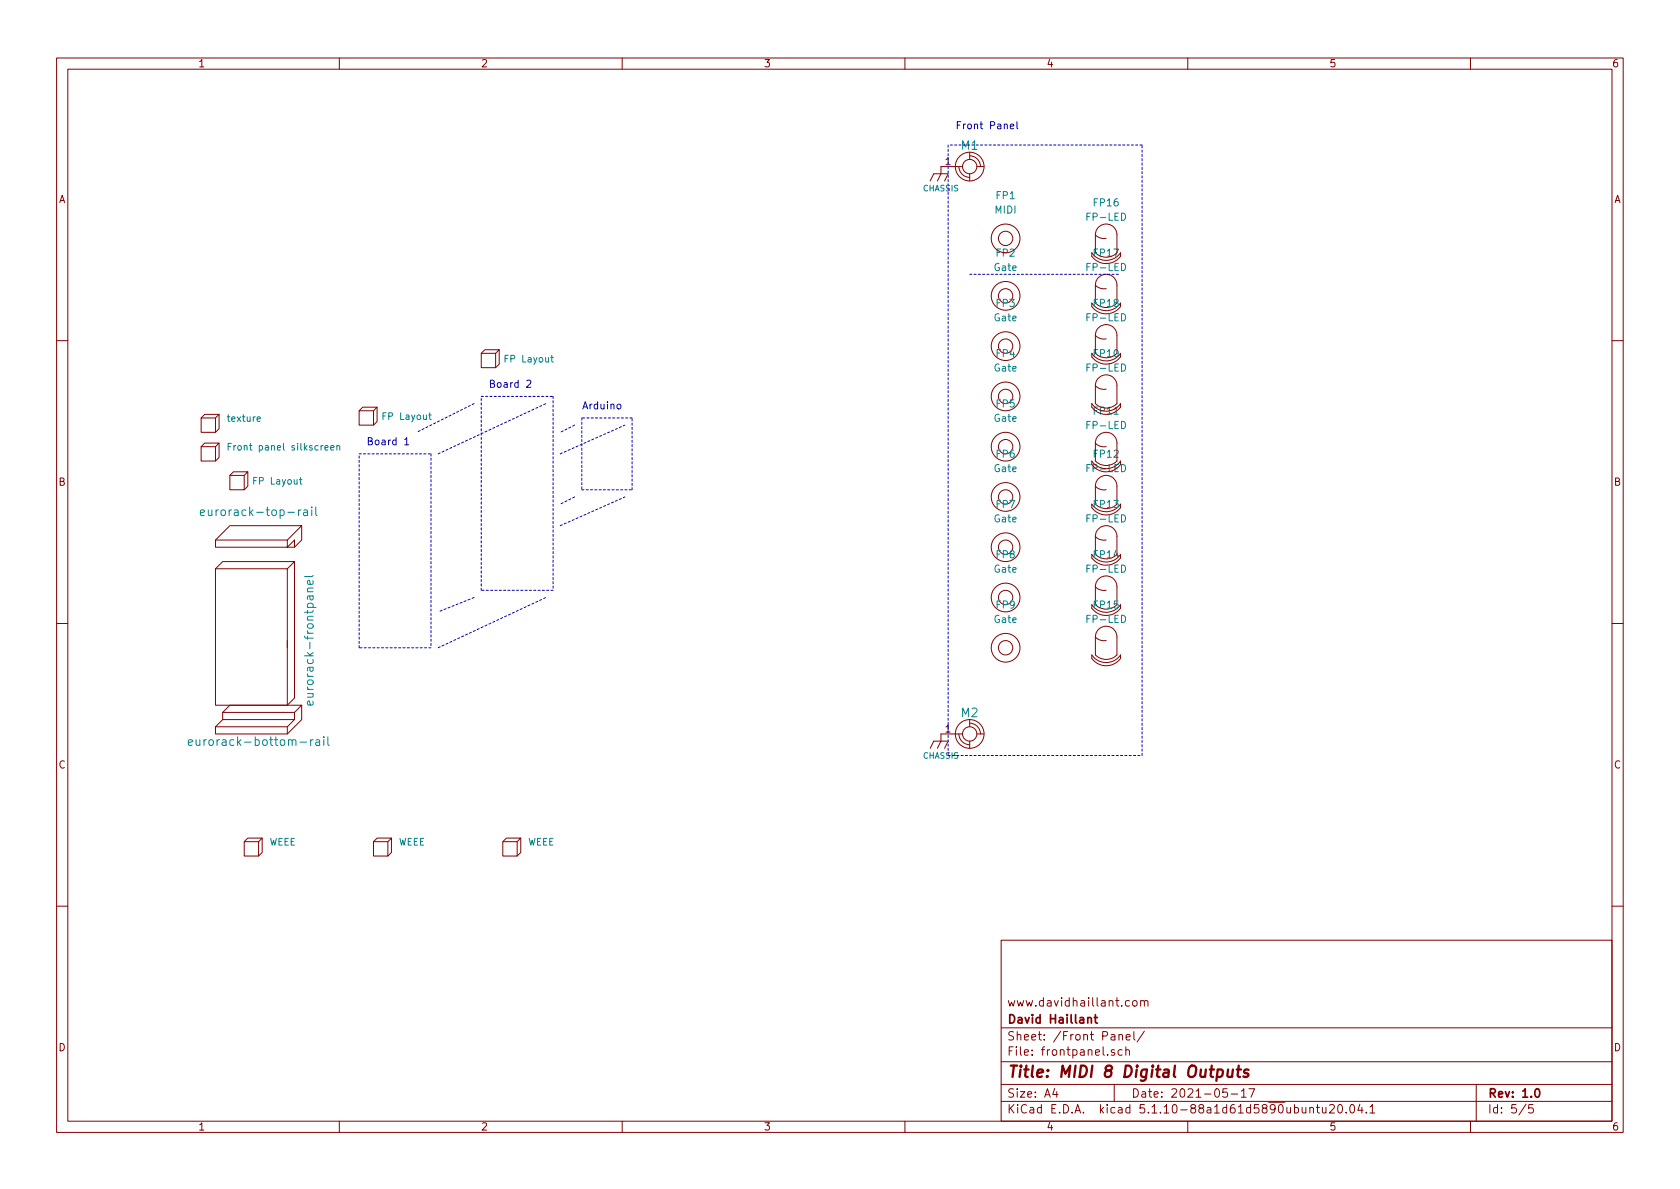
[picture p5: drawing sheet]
<svg xmlns="http://www.w3.org/2000/svg" width="297mm" height="210mm" viewBox="0 0 297 210" stroke-linecap="round" stroke-linejoin="round" font-family="sans-serif">
<g fill="none" stroke="#840000" stroke-width=".18">
<path d="M10 10.3h277v189.9h-277zM12 12.2h273v186.1h-273zM60 10.3v1.9M110 10.3v1.9M160 10.3v1.9M210 10.3v1.9M260 10.3v1.9M164.5 32l.6-1.3h2.5l-.6 1.3M169.5 29.5a1.91 1.91 0 0 0 1.9 1.9M170.2 29.5h-3.8v1.2l-.7 1.3M171.4 27.6a1.91 1.91 0 0 1 2 1.9M171.4 26.9v1.3"/>
<path d="M171.4 30.7v1.3M172.7 29.5h1.3M193 54.2a3.2 3.2 0 0 0 5.1 0M193 53.6a3.1 3.1 0 0 0 5.1 0M193 45.3a3.2 3.2 0 0 0 5.1 0M193 44.7a3.1 3.1 0 0 0 5.1 0M193.7 50.4l.9 .6h1M193.7 59.3l.9 .6h1M193.7 41.5l.9 .6h1M194.1 49.2a1.9 1.9 0 0 1 2.1-.6 1.9 1.9 0 0 1 1.3 1.8v3.2a2.7 2.7 0 0 1-3.8 0v-3.3l.1-.5zM194.1 58.1a1.9 1.9 0 0 1 2.1-.6 1.9 1.9 0 0 1 1.3 1.8v3.2a2.7 2.7 0 0 1-3.8 0v-3.3l.1-.6zM194.1 40.3a1.9 1.9 0 0 1 2.1-.6 1.9 1.9 0 0 1 1.3 1.8v3.2a2.7 2.7 0 0 1-3.8 0v-3.3l.1-.5z"/>
<path d="M10 60.2h2M35.6 73.9h2.5v2.5h-2.5zM35.6 79h2.5v2.5h-2.5zM35.6 73.9l.6-.6h2.5l-.6 .6M35.6 79l.6-.6h2.5l-.6 .6M38.7 73.3v2.5l-.6 .6M38.7 78.4v2.5l-.6 .6M63.5 72.6h2.5v2.6h-2.5zM63.5 72.6l.6-.6h2.6l-.7 .6M66.7 72v2.5l-.7 .7M85.1 62.5h2.5v2.5h-2.5zM85.1 62.5l.6-.7h2.6l-.7 .7"/>
<path d="M88.3 61.8v2.6l-.7 .6M193 71.4a3.1 3.1 0 0 0 5.1 0v.6a3.2 3.2 0 0 1-5.1 0zM193 63.1a3.2 3.2 0 0 0 5.1 0M193 62.5a3.1 3.1 0 0 0 5.1 0M193.7 78.4l.9 .5 1 .1M193.7 68.2l.9 .6h1M194.1 77.1a1.9 1.9 0 0 1 2.1-.6 1.9 1.9 0 0 1 1.3 1.9v3.1a2.7 2.7 0 0 1-3.8 0v-3.3l.1-.5zM194.1 67a1.9 1.9 0 0 1 2.1-.6 1.9 1.9 0 0 1 1.3 1.8v3.2a2.7 2.7 0 0 1-3.8 0v-3.4l.1-.5zM285 60.2h2M38.1 95.5l2.5-2.5h12.7l-2.5 2.5M40.6 84.1h2.6v2.5h-2.6zM40.6 84.1l.7-.7h2.5l-.6 .7"/>
<path d="M43.8 83.4v2.6l-.6 .6M52.1 99.3v24.1l-1.3 1.3M53.3 93v2.5l-1.2 1.3h-14v-1.3h12.7v1.3l1.3-1.3v1.3M193 89.8a3.2 3.2 0 0 0 5.1 0M193 89.1a3.1 3.1 0 0 0 5.1 0M193 81.5a3.1 3.1 0 0 0 5.1 0v.7a3.2 3.2 0 0 1-5.1 0zM193 98.7a3.2 3.2 0 0 0 5.1 0M193 98a3.1 3.1 0 0 0 5.1 0M193.7 86l.9 .5 1 .1M193.7 94.9l.9 .5 1 .1M194.1 84.8a1.9 1.9 0 0 1 2.1-.6 1.9 1.9 0 0 1 1.3 1.8v3.1a2.7 2.7 0 0 1-3.8 0v-3.3l.1-.5zM194.2 93.5a1.89 1.89 0 0 1 2.1-.4 1.89 1.89 0 0 1 1.2 1.8v3.1a2.7 2.7 0 0 1-3.8 0v-3.3l.1-.5z"/>
<path d="M10 110.3h2M38.1 100.6h12.7v24.1h-12.7zM38.1 100.6l1.3-1.3h12.7l-1.3 1.3M50.8 113.3v1.2M193 107.6a3.2 3.2 0 0 0 5.1 0M193 106.9a3.1 3.1 0 0 0 5.1 0M193 115.8a3.1 3.1 0 0 0 5.1 0v.7a3.2 3.2 0 0 1-5.1 0zM193.7 103.8l.9 .5 1 .1M193.7 112.6l.9 .6 1 .1M194.1 102.5a1.9 1.9 0 0 1 2.1-.6 1.9 1.9 0 0 1 1.3 1.9v3.1a2.7 2.7 0 0 1-3.8 0v-3.3l.1-.5zM194.1 111.4a1.9 1.9 0 0 1 2.1-.6 1.9 1.9 0 0 1 1.3 1.8v3.2a2.7 2.7 0 0 1-3.8 0v-3.3l.1-.5zM285 110.3h2"/>
<path d="M39.4 126l1.2-1.3h12.7l-1.2 1.3M39.4 127.2h12.7M39.4 126h12.7M50.8 128.5v1.3M52.1 126v1.2l-1.3 1.3h-12.7M53.3 124.7v2.5l-2.5 2.6h-12.7v-1.3l1.3-1.3v-1.2M164.5 132.3l.6-1.2h2.5l-.6 1.2M169.5 129.8a1.91 1.91 0 0 0 1.9 1.9M170.2 129.8h-3.8v1.3l-.7 1.2M171.4 127.9a1.91 1.91 0 0 1 2 1.9M171.4 127.2v1.3M171.4 131.1v1.2"/>
<path d="M172.7 129.8h1.3M43.2 148.8h2.5v2.6h-2.5zM43.2 148.8l.6-.6h2.6l-.7 .6M46.4 148.2v2.5l-.7 .7M66 148.8h2.6v2.6h-2.6zM66 148.8l.7-.6h2.5l-.6 .6M69.2 148.2v2.5l-.6 .7M88.9 148.8h2.5v2.6h-2.5zM88.9 148.8l.6-.6h2.6l-.7 .6M92.1 148.2v2.5l-.7 .7M10 160.2h2M177 166.3h108v32h-108z"/>
<path d="M200.3 177.1l.3-.2 .4 .2v.5l-.1 .2-.3 .1-.3-.1zM201.7 177.1l.1-.1a.37 .37 0 0 1 .5 .1v.8M201.7 176.9v1M202.3 177.1l.2-.2 .4 .1 .1 .9M285 160.2h2M60 198.3v1.9M110 198.3v1.9M160 198.3v1.9M177 194.8h108M177 191.8h108M177 187.8h108M177 181.8h108"/>
<path d="M186.5 192.5l-.4 1h1M186.8 193v1M197 191.8v3M197.1 185.7a.37 .37 0 0 0-.6 .1v.2l.6 .2v.1l-.2 .3-.4-.1M197.8 183.1l.2-.2 .4 .1 .1 .9M197.8 182.9v1M198.4 185.7l-.4-.1-.3 .3 .1 .6 .2 .1 .4-.1M199.1 185.7a.37 .37 0 0 1 .6 .1v.8M199.1 185.1v1.5M199.1 183.4l.7-.1v-.3l-.5-.1-.2 .2 .1 .7h.6M200.5 182.4v1.3l.2 .2M202.3 182.3l-1.3 2"/>
<path d="M210 198.3v1.9M217 192.5h-.7l-.1 .7 .2-.1 .5 .1 .1 .2v.5l-.2 .1-.6-.1M217.7 193.5h1.1M219.5 193l.4-.5v1.5M219.5 194h.8M220.8 192.5h1l-.6 1.5M231.6 196l.2-.2 .4 .1v.9M231.6 195.8v1M232.7 195.8h.6M232.9 195.3v1.3l.4 .2M233.8 195.8l.1 .9 .3 .1 .2-.1M234.4 195.8v1"/>
<path d="M235.1 195.5l.2-.2h.4l.2 .5-.9 1h.9M236.7 195.4l.3-.1a.94 .94 0 0 1 0 1.5h-.1a1 1 0 0 1-.2-1.4zM238 196.7v.1M238.8 195.5l.3-.2a.94 .94 0 0 1 0 1.5 .82 .82 0 0 1-.3-1.3zM240.4 195.2l-.3 1.1h.9M240.8 195.8v1M241.6 196.7v.1M242.2 195.8l.4-.5v1.5M242.2 196.8h.9M260 198.3v1.9M261 191.8v6.5M269.8 195.2l-1.2 2"/>
<path d="M271 195.3h-.7v.7l.2-.1 .5 .1 .1 .2-.1 .5-.2 .1-.5-.1"/>
<circle cx="171.4" cy="29.5" r="2.54"/>
<circle cx="171.4" cy="29.5" r="1.27"/>
<circle cx="177.8" cy="42.2" r="2.54"/>
<circle cx="177.8" cy="52.3" r="2.54"/>
<circle cx="177.8" cy="52.3" r="1.27"/>
<circle cx="177.8" cy="42.2" r="1.27"/>
<circle cx="177.8" cy="61.2" r="2.54"/>
<circle cx="177.8" cy="70.1" r="2.54"/>
<circle cx="177.8" cy="79" r="2.54"/>
<circle cx="177.8" cy="61.2" r="1.27"/>
<circle cx="177.8" cy="79" r="1.27"/>
<circle cx="177.8" cy="70.1" r="1.27"/>
<circle cx="177.8" cy="87.9" r="2.54"/>
<circle cx="177.8" cy="96.8" r="2.54"/>
<circle cx="177.8" cy="87.9" r="1.27"/>
<circle cx="177.8" cy="96.8" r="1.27"/>
<circle cx="177.8" cy="105.7" r="2.54"/>
<circle cx="177.8" cy="114.5" r="2.54"/>
<circle cx="177.8" cy="114.5" r="1.27"/>
<circle cx="177.8" cy="105.7" r="1.27"/>
<circle cx="171.4" cy="129.8" r="2.54"/>
<circle cx="171.4" cy="129.8" r="1.27"/>
</g>
<path d="M193.5 179.9h.5M193.7 179.4v1.3l.3 .2M192.3 180.1l.1-.1a.37 .37 0 0 1 .6 .1v.8M271.5 192.7l.2-.2a.81 .81 0 0 1 .6 .6 .81 .81 0 0 1-.3 .8l-.1 .1a.79 .79 0 0 1-.4-1.3z" fill="none" stroke="#840000" stroke-width=".3"/>
<path d="M215.3 189.2h.8l.1 .3v.6a.66 .66 0 0 1-1 .2M217.1 189.1v1.2a.59 .59 0 0 0 .8 0M218 189.1l-.2 1.3M218.7 189.1h.7M219 188.4l-.2 1.8 .1 .1 .4 .1M220.8 189.2a.49 .49 0 0 0-.8 .3v.2l.5 .1 .3 .3-.4 .3-.6-.1" fill="none" stroke="#840000" stroke-width=".41"/>
<g fill="none" stroke="#008484" stroke-width=".18">
<path d="M40.3 79h.4M40.9 78.4h-.6v1.2M45.5 74.1l.6-.1-.2-.3-.4 .1v.5l.1 .2h.4M58.5 79.2l.6-.1-.2-.3-.4 .1v.5l.1 .2 .4-.1M59.6 78.9l.1-.1 .3 .1 .1 .7M59.6 78.8v.8M75.8 73.4h.5M76 73v1l.3 .2M97.4 63.2h.4M97.6 62.8v1l.2 .2M35.4 90.7l.8-.2-.1-.3h-.4l-.3 .2 .1 .7h.6M52.9 84.8h.5"/>
<path d="M53.1 84.4v1l.3 .2M53.7 90.2h.6l.1 1M54.4 90.5l-.5 .1a.3 .3 0 0 0-.3 .3 .3 .3 0 0 0 .3 .3l.5-.1M55.1 89.7v.1M55.1 90.2v1M55.8 89.7v1.3l.3 .2M55.3 102.7l.1 .4-.3 .2h-.7v-.6l.3-.1 .2 .7M55.4 104h-.8a.39 .39 0 0 0-.1 .6M55.4 101.7l-.3 .2h-1.3M33.3 131.3l.7-.1v-.3l-.5-.1-.2 .2 .1 .7h.6M34.7 130.8v.8a.37 .37 0 0 0 .3 .2 .37 .37 0 0 0 .3-.1M55.3 124l.1 .5-.3 .2-.7-.1v-.6l.3-.1 .2 .8"/>
<path d="M55.4 130.8l-.3 .1-.2 .2M55.9 130.9h.5l.1 .9M56.5 131.2h-.5a.31 .31 0 0 0-.2 .3 .31 .31 0 0 0 .2 .3l.5-.1M57.3 130.3v.1M57.3 130.8v1M58 130.3v1.3l.2 .2"/>
</g>
<g fill="none" stroke="#0000c2" stroke-width=".18" stroke-dasharray=".4 .4">
<path d="M167.6 25.6v108M201.9 25.6h-34.3M171.4 48.5h26.7M83.8 71.4l-10.1 5M85.1 70.1h12.7M97.8 70.1v34.3M101.6 75.2l-2.5 1.2M102.9 73.9v12.7M111.8 73.9h-8.9M63.5 80.3h12.7M76.2 80.3v34.2M77.5 80.3l19-8.9"/>
<path d="M99.1 80.3l11.4-5.1M99.1 93l11.4-5.1M101.6 87.9l-2.5 1.2M102.9 86.6h8.9M111.8 86.6v-12.7M63.5 114.5v-34.2M76.2 114.5h-12.7M77.5 114.5l19-8.8M83.8 105.7l-6.3 2.5M85.1 104.4v-34.3M97.8 104.4h-12.7M167.6 133.6h34.3"/>
<path d="M201.9 133.6v-108"/>
</g>
<path d="M178.6 22.3l.6-.1v-.2l-.4-.1-.2 .2 .1 .6h.5M179.8 21.5v1.1l.2 .2M71.6 77.7l.3-.3v1.3M71.6 78.7h.7M93.1 67.4l.5-.2 .3 .4-.1 .2-.7 .7h.8M109.2 71.5h.3l.3 .2-.1 .6h-.4l-.2-.2z" fill="none" stroke="#0000c2" stroke-width=".18"/>
<text font-size="2.8" fill="#840000" x="178" y="190.5">Title: MIDI 8 Digital Outputs</text>
<g font-size="2.1" fill="#008484">
<text x="170" y="26.5">M1</text>
<text x="37.3" y="91.3">eurorack-top-rail</text>
<text x="55.4" y="123.3" transform="rotate(-90 55.4 123.3)">eurorack-frontpanel</text>
<text x="35.4" y="131.9">eurorack-bottom-rail</text>
<text x="170" y="126.8">M2</text>
</g>
<g font-size="2.1" fill="#840000">
<text x="178" y="178">www.davidhaillant.com</text>
<text x="178" y="184">Sheet: /Front Panel/</text>
<text x="178" y="181">David Haillant</text>
<text x="178" y="186.7">File: frontpanel.sch</text>
<text x="178" y="196.9">KiCad E.D.A. kicad 5.1.10-88a1d61d5890ubuntu20.04.1</text>
<text x="178" y="194.1">Size: A4</text>
<text x="200" y="194.1">Date: 2021-05-17</text>
<text x="263" y="194.1">Rev: 1.0</text>
<text x="263" y="196.9">Id: 5/5</text>
</g>
<g font-size="1.8" fill="#840000">
<text x="35" y="11.9">1</text>
<text x="85" y="11.9">2</text>
<text x="135" y="11.9">3</text>
<text x="185" y="11.9">4</text>
<text x="235" y="11.9">5</text>
<text x="285" y="11.9">6</text>
<text x="167.2" y="29.2">1</text>
<text x="10.4" y="35.9">A</text>
<text x="285.4" y="35.9">A</text>
<text x="193.5" y="45.4">FP17</text>
<text x="193.5" y="63.2">FP10</text>
<text x="10.4" y="85.9">B</text>
<text x="285.4" y="85.9">B</text>
<text x="167.2" y="129.5">1</text>
<text x="10.4" y="135.9">C</text>
<text x="285.4" y="135.9">C</text>
<text x="10.4" y="185.9">D</text>
<text x="285.4" y="185.9">D</text>
<text x="35" y="199.9">1</text>
<text x="85" y="199.9">2</text>
<text x="135" y="199.9">3</text>
<text x="185" y="199.9">4</text>
<text x="235" y="199.9">5</text>
<text x="285" y="199.9">6</text>
</g>
<g font-size="1.8" fill="#0000c2">
<text x="168.9" y="22.9">Front Panel</text>
<text x="86.4" y="68.6">Board 2</text>
<text x="102.9" y="72.4">Arduino</text>
<text x="64.8" y="78.7">Board 1</text>
</g>
<g font-size="1.8" fill="#008484">
<text x="176.2" y="35.2">FP1</text>
<text x="175.9" y="37.8">MIDI</text>
<text x="192.4" y="39">FP-LED</text>
<text x="193.5" y="36.5">FP16</text>
<text x="175.8" y="47.9">Gate</text>
<text x="176.2" y="45.4">FP2</text>
<text x="192.4" y="47.9">FP-LED</text>
<text x="175.8" y="56.8">Gate</text>
<text x="176.2" y="54.3">FP3</text>
<text x="192.4" y="56.8">FP-LED</text>
<text x="193.5" y="54.3">FP18</text>
<text x="175.8" y="65.7">Gate</text>
<text x="176.2" y="63.2">FP4</text>
<text x="192.4" y="65.7">FP-LED</text>
<text x="175.8" y="74.6">Gate</text>
<text x="176.2" y="72.1">FP5</text>
<text x="192.4" y="75.9">FP-LED</text>
<text x="193.5" y="73.3">FP11</text>
<text x="175.8" y="83.5">Gate</text>
<text x="176.2" y="80.9">FP6</text>
<text x="192.4" y="83.5">FP-LED</text>
<text x="193.5" y="80.9">FP12</text>
<text x="176.2" y="89.8">FP7</text>
<text x="193.5" y="89.8">FP13</text>
<text x="175.8" y="92.4">Gate</text>
<text x="192.4" y="92.4">FP-LED</text>
<text x="175.8" y="101.3">Gate</text>
<text x="176.2" y="98.7">FP8</text>
<text x="192.4" y="101.3">FP-LED</text>
<text x="193.5" y="98.7">FP14</text>
<text x="176.2" y="107.6">FP9</text>
<text x="193.5" y="107.6">FP15</text>
<text x="175.8" y="110.2">Gate</text>
<text x="192.4" y="110.2">FP-LED</text>
</g>
<g font-size="1.7" fill="#008484">
<text x="89.5" y="64.1">FP Layout</text>
<text x="40.4" y="74.6">texture</text>
<text x="67.9" y="74.2">FP Layout</text>
<text x="41.4" y="79.6">Front panel silkscreen</text>
<text x="45" y="85.7">FP Layout</text>
<text x="47.5" y="149.5">WEEE</text>
<text x="70.4" y="149.5">WEEE</text>
<text x="93.3" y="149.5">WEEE</text>
</g>
<g font-size="1.4" fill="#008484">
<text x="163.2" y="33.8">CHASSIS</text>
<text x="163.2" y="134.2">CHASSIS</text>
</g>
</svg>
